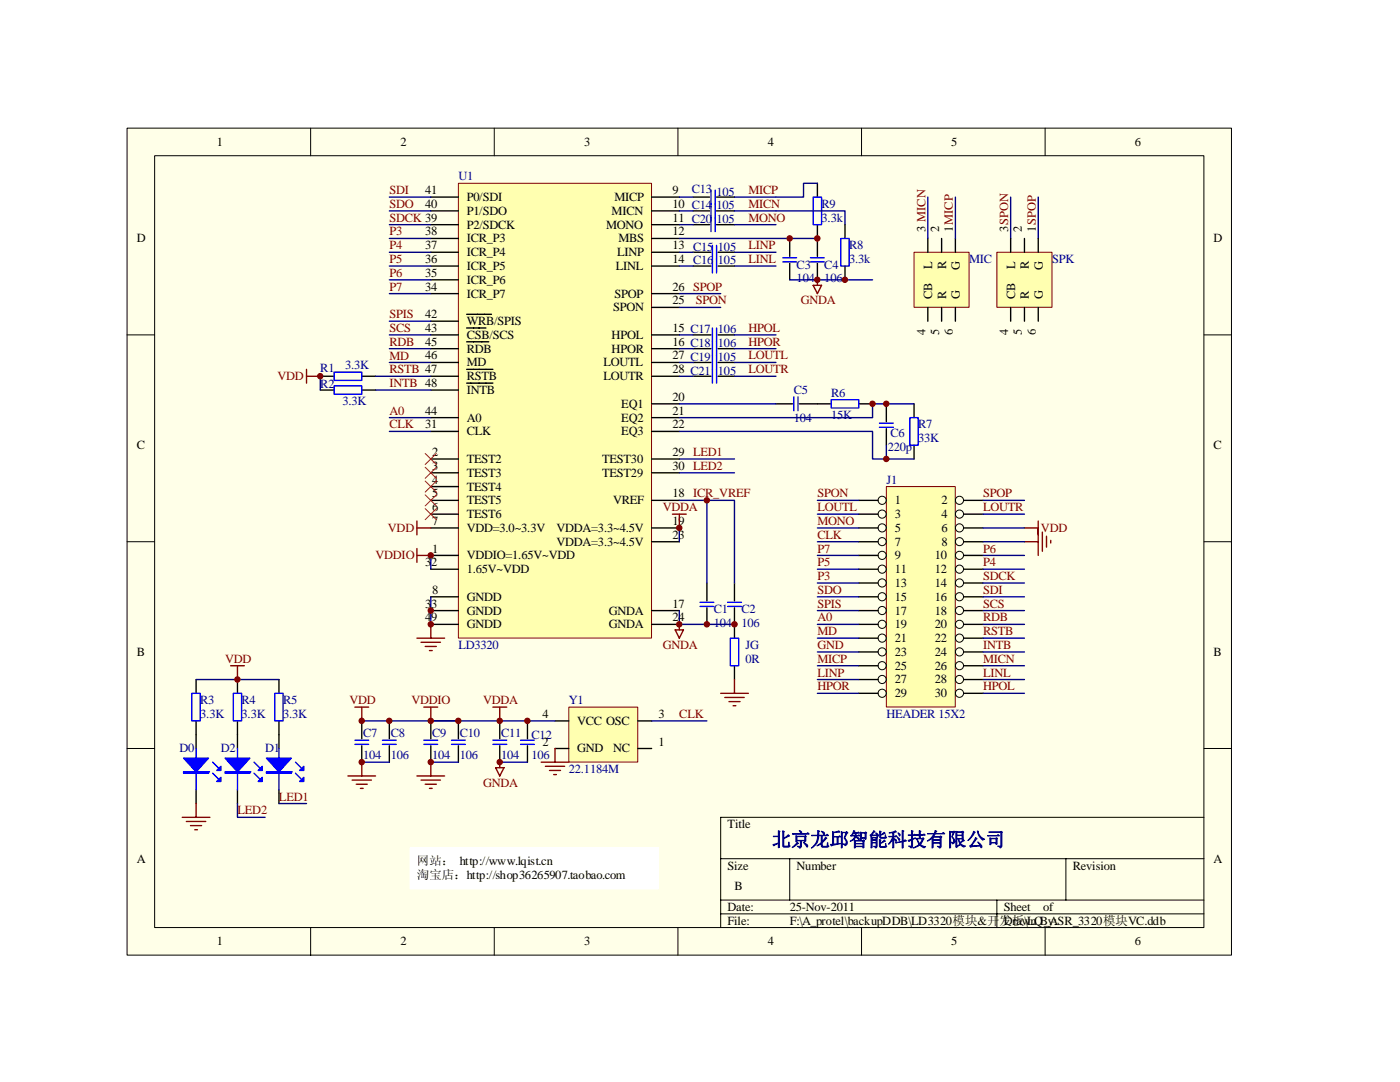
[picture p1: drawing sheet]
<svg xmlns="http://www.w3.org/2000/svg" width="279mm" height="216mm" viewBox="0 0 279 216" stroke-linecap="round" stroke-linejoin="round" font-family="sans-serif">
<path d="M25.4 25.6h220.4v165h-220.4z" fill="#ffffe8"/>
<g fill="none" stroke="#000" stroke-width=".2">
<path d="M25.4 25.6h220.4v165h-220.4zM30.9 31.1h209.4v154h-209.4zM62 25.6v5.5M98.6 25.6v5.5M135.3 25.6v5.5M171.9 25.6v5.5M208.6 25.6v5.5M25.4 66.8h5.5M240.3 66.8h5.5M25.4 108.1h5.5M240.3 108.1h5.5M25.4 149.4h5.5"/>
<path d="M240.3 149.4h5.5M143.8 171.3h96.5M143.8 179.6h96.5M157.6 171.3v8.3M198.9 179.6v5.5M212.7 171.3v8.3M240.3 163.1h-96.5v22M62 185.1v5.5M98.6 185.1v5.5M135.3 185.1v5.5M143.8 182.4h96.5M171.9 185.1v5.5"/>
<path d="M208.6 185.1v5.5"/>
</g>
<path d="M81.9 169.2h49.5v8.2h-49.5z" fill="#fff"/>
<path d="M81.8 169.1h49.6v8.3h-49.6z" fill="none" stroke="#fff" stroke-width=".2"/>
<path d="M91.5 36.6h38.5v90.7h-38.5z" fill="#ffffb0"/>
<path d="M91.5 36.6h38.5v90.7h-38.5z" fill="none" stroke="#800000" stroke-width=".2"/>
<g fill="none" stroke="#000" stroke-width=".28">
<path d="M86 39.3h5.5M130 39.3h5.6M138.3 39.3h3.3M143 39.3h3.6M163.1 36.6v2.7M86 42.1h5.5M86 44.8h5.5M86 47.6h5.5M86 50.3h5.5M86 53.1h5.5M86 58.6h5.5M86 55.8h5.5"/>
<path d="M130 42.1h5.6M130 44.8h5.6M130 47.6h5.6M130 50.3h5.6M130 53.1h5.6M130 58.6h5.6M138.3 42.1h3.3M138.3 44.8h3.3M138.3 50.3h3.6M138.3 53.1h3.6M143 42.1h3.6M143 44.8h3.6"/>
<path d="M143.3 50.3h3.3M143.3 53.1h3.3M157.6 47.6v3.6M157.6 52.5v3.3M163.1 44.8v6.4M163.1 52.5v3.3M168.6 44.8v2.8M168.6 53.1v2.7M63.9 75.1h2.8M63.9 77.8h2.8M72.2 75.1h2.8M72.2 77.8h2.8"/>
<path d="M86 66.8h5.5M86 69.6h5.5M86 72.3h5.5M86 75.1h5.5M86 64.1h5.5M86 77.8h5.5M93.1 62.7h5M93.1 65.4h3.9M93.1 68.2h4.4M93.1 73.7h5.3M93.1 76.5h5.3M130 61.3h5.6"/>
<path d="M130 66.8h5.6M130 69.6h5.6M130 72.3h5.6M130 75.1h5.6M138.3 66.8h3.6M138.3 69.6h3.6M138.3 72.3h3.6M138.3 75.1h3.6M143.3 66.8h3.3M143.3 69.6h3.3M143.3 72.3h3.3M143.3 75.1h3.3"/>
<path d="M86 91.6h5.5M86 94.3h5.5M86 97.1h5.5M86 99.8h5.5M86 83.3h5.5M86 86.1h5.5M130 91.6h5.6M130 94.3h5.6M130 99.8h5.6M130 80.6h5.6M130 83.3h5.6M130 86.1h5.6"/>
<path d="M154.9 80.6h3.3M159.5 80.6h6.4M171.4 80.6h2.7M176.9 80.6v3.6M176.9 85.5v3.3M182.4 80.6v2.7M182.4 88.8v2.8M86 110.8h5.5M86 102.6h5.5M86 105.3h5.5M86 119.1h5.5M86 113.6h5.5"/>
<path d="M130 105.3h5.6M130 108.1h5.6M141.1 116.3v3.6M146.6 116.3v3.6M39.1 135.6v2.7M47.4 135.6v2.7M55.7 135.6v2.7M86 121.8h5.5M86 124.6h5.5M130 121.8h5.6M130 124.6h5.6M141.1 121.3v3.3"/>
<path d="M146.6 121.3v3.3M39.1 143.8v5.6M39.1 157.6v2.7M47.4 143.8v5.6M47.4 157.6v2.7M55.7 143.8v5.6M55.7 157.6v2.7M72.2 143.8v3.6M72.2 148.8v3.3M77.7 143.8v3.6M77.7 148.8v3.3M86 143.8v3.6"/>
<path d="M86 148.8v3.3M91.5 143.8v3.6M91.5 148.8v3.3M99.7 143.8v3.6M99.7 148.8v3.3M105.3 143.8v3.6M105.3 148.8v3.3"/>
</g>
<g fill="none" stroke="#00f" stroke-width=".28">
<path d="M141.9 38v8.2M142.7 38v8.2M162.3 39.3h1.7v5.5h-1.7zM142.2 49v5.5M143 49v5.5M156.2 52.3h2.8M156.2 51.4h2.8M161.7 52.3h2.8M161.7 51.4h2.8M167.8 47.6h1.7v5.5h-1.7zM66.7 74.3h5.5v1.6h-5.5zM66.7 77h5.5v1.7h-5.5z"/>
<path d="M142.2 65.4v11.1M143 65.4v11.1M158.4 79.2v2.8M159.3 79.2v2.8M165.9 79.8h5.5v1.6h-5.5zM175.5 85.3h2.8M175.5 84.4h2.8M181.6 83.3h1.6v5.5h-1.6zM38.3 138.3h1.7v5.5h-1.7zM46.6 138.3h1.6v5.5h-1.6zM54.8 138.3h1.7v5.5h-1.7zM139.7 121h2.8"/>
<path d="M139.7 120.2h2.8M145.2 121h2.8M145.2 120.2h2.8M39.1 149.4v8.2M42.4 154.3l1.1 1.1M42.4 152.1l1.1 1.1M47.4 149.4v8.2M50.7 154.3l1.1 1.1M50.7 152.1l1.1 1.1M55.7 149.4v8.2M59 154.3l1.1 1.1M59 152.1l1.1 1.1"/>
<path d="M70.8 148.5h2.8M70.8 147.7h2.8M76.3 148.5h2.8M76.3 147.7h2.8M84.6 148.5h2.8M84.6 147.7h2.8M90.1 148.5h2.8M90.1 147.7h2.8M98.4 148.5h2.7M98.4 147.7h2.7M103.9 148.5h2.7M103.9 147.7h2.7"/>
</g>
<g fill="#00f" stroke="#00f" stroke-width=".28">
<path d="M36.6 151.3h5l-2.5 2.7z"/>
<path d="M43.3 155.9l.8-.8v.8z"/>
<path d="M43.3 153.7l.8-.8v.8z"/>
<path d="M44.9 151.3h5l-2.5 2.7z"/>
<path d="M51.5 155.9l.8-.8v.8z"/>
<path d="M51.5 153.7l.8-.8v.8z"/>
<path d="M53.2 151.3h4.9l-2.4 2.7z"/>
<path d="M59.8 155.9l.8-.8v.8z"/>
<path d="M59.8 153.7l.8-.8v.8z"/>
<path d="M36.6 154h5v.3h-5z" fill-rule="evenodd"/>
<path d="M44.9 154h5v.3h-5z" fill-rule="evenodd"/>
<path d="M53.2 154h4.9v.3h-4.9z" fill-rule="evenodd"/>
</g>
<g fill="none" stroke="#000080" stroke-width=".28">
<path d="M77.7 39.3h8.3M135.6 39.3h2.7M146.6 39.3h8.3M201.7 39.3v8.3M207.2 39.3v8.3M77.7 47.6h8.3M77.7 55.8h8.3M77.7 42.1h8.3M77.7 44.8h8.3M77.7 50.3h8.3M77.7 53.1h8.3M77.7 58.6h8.3"/>
<path d="M135.6 47.6h27.5M135.6 42.1h2.7M135.6 44.8h2.7M135.6 50.3h2.7M135.6 53.1h2.7M135.6 58.6h8.2M146.6 42.1h22v2.7M146.6 44.8h8.3M146.6 50.3h8.3M146.6 53.1h8.3M157.6 55.8h16.5M63.9 75.1v2.7"/>
<path d="M75 75.1h11M75 77.8h11M77.7 66.8h8.3M77.7 69.6h8.3M77.7 72.3h8.3M77.7 64.1h8.3M135.6 75.1h2.7M135.6 61.3h8.2M135.6 66.8h2.7M135.6 69.6h2.7M135.6 72.3h2.7M146.6 75.1h8.3"/>
<path d="M146.6 66.8h8.3M146.6 69.6h8.3M146.6 72.3h8.3M77.7 83.3h8.3M77.7 86.1h8.3M135.6 99.8h5.5v16.5M135.6 86.1h38.5v5.5h8.3M135.6 91.6h11M135.6 94.3h11M135.6 80.6h19.3M141.1 99.8h5.5v16.5M176.9 88.8v2.8"/>
<path d="M182.4 80.6h-8.3v2.7h-38.5M86 110.8v2.8M86 119.1v5.5M135.6 105.3v2.8M39.1 135.6h16.6M135.6 121.8v2.8h11M72.2 143.8h33.1M72.2 152.1h5.5M86 152.1h5.5M99.7 152.1h5.6M47.4 160.3v2.8h5.5M55.7 160.3h5.5"/>
</g>
<path d="M84.9 90.5l2.2 2.2M84.9 93.2l2.2 2.2M84.9 96l2.2 2.2M84.9 98.7l2.2 2.2M87.1 90.5l-2.2 2.2M87.1 93.2l-2.2 2.2M87.1 96l-2.2 2.2M87.1 98.7l-2.2 2.2M84.9 101.5l2.2 2.2M87.1 101.5l-2.2 2.2" fill="none" stroke="#f00" stroke-width=".2"/>
<g fill="none" stroke="#800000" stroke-width=".28">
<path d="M162.3 56.9h1.7l-.9 1.7zM163.1 55.8v1.1M61.2 73.7v2.8M61.2 75.1h2.7M83.2 104v2.7M83.2 109.5v2.7M83.2 105.3h2.8M83.2 110.8h2.8M134.2 102.6h2.7M135.6 102.6v2.7M204.4 105.3h2.8M204.4 108.1h2.8"/>
<path d="M207.2 104v6.8M208 106.2v3.8M208.9 107v2.2M209.7 107.8v.6M46 132.8h2.8M47.4 132.8v2.8M83.2 127.3h5.5M84 128.2h3.9M84.9 129h2.2M85.7 129.8h.6M86 124.6v2.7M134.7 125.7h1.7l-.8 1.6z"/>
<path d="M135.6 124.6v1.1M69.4 154.8h5.6M70.3 155.7h3.8M70.8 141.1h2.8M71.1 156.5h2.2M71.9 157.3h.6M72.2 141.1v2.7M72.2 152.1v2.7M83.2 154.8h5.5M84 155.7h3.9M84.6 141.1h2.8M84.9 156.5h2.2"/>
<path d="M85.7 157.3h.6M86 141.1v2.7M86 152.1v2.7M98.4 141.1h2.7M98.9 153.2h1.7l-.9 1.6zM99.7 141.1v2.7M99.7 152.1v1.1M36.4 163.1h5.5M37.2 163.9h3.9M38 164.7h2.2M38.9 165.6h.5M39.1 160.3v2.8"/>
</g>
<g fill="#800000" stroke="#800000" stroke-width=".2">
<circle cx="141.1" cy="124.6" r=".54"/>
<circle cx="141.1" cy="99.8" r=".54"/>
<circle cx="157.6" cy="47.6" r=".54"/>
<circle cx="174.1" cy="80.6" r=".54"/>
<circle cx="176.9" cy="80.6" r=".54"/>
<circle cx="176.9" cy="91.6" r=".54"/>
<circle cx="72.2" cy="152.1" r=".54"/>
<circle cx="86" cy="152.1" r=".54"/>
<circle cx="99.7" cy="152.1" r=".54"/>
<circle cx="72.2" cy="143.8" r=".54"/>
<circle cx="77.7" cy="143.8" r=".54"/>
<circle cx="99.7" cy="143.8" r=".54"/>
<circle cx="86" cy="143.8" r=".54"/>
<circle cx="91.5" cy="143.8" r=".54"/>
<circle cx="47.4" cy="135.6" r=".54"/>
<circle cx="163.1" cy="55.8" r=".55"/>
</g>
<path d="M182.4 50.4h11v10.9h-11z" fill="#ffffb0"/>
<path d="M182.4 50.3h11v11h-11z" fill="none" stroke="#800000" stroke-width=".2"/>
<path d="M185.2 47.6v2.7M187.9 47.6v2.7M190.7 47.6v2.7M185.2 61.3v2.8M187.9 61.3v2.8M190.7 61.3v2.8" fill="none" stroke="#000" stroke-width=".28"/>
<path d="M185.2 39.3v8.3M190.7 39.3v8.3" fill="none" stroke="#000080" stroke-width=".28"/>
<path d="M199 50.4h11v10.9h-11z" fill="#ffffb0"/>
<path d="M198.9 50.3h11.1v11h-11.1z" fill="none" stroke="#800000" stroke-width=".2"/>
<path d="M201.7 47.6v2.7M204.4 47.6v2.7M207.2 47.6v2.7M201.7 61.3v2.8M204.4 61.3v2.8M207.2 61.3v2.8" fill="none" stroke="#000" stroke-width=".28"/>
<path d="M113.5 141.1h13.8v11h-13.8z" fill="#ffffb0"/>
<path d="M113.5 141.1h13.8v11h-13.8z" fill="none" stroke="#800000" stroke-width=".2"/>
<path d="M110.8 143.8h2.7M110.8 149.4h2.7M127.3 143.8h2.7M127.3 149.4h2.7" fill="none" stroke="#000" stroke-width=".28"/>
<path d="M163.1 36.6h-2.7v2.7h-5.5M105.3 143.8h5.5M130 143.8h11.1" fill="none" stroke="#000080" stroke-width=".28"/>
<g fill="#800000" stroke="#800000" stroke-width=".2">
<circle cx="105.2" cy="143.8" r=".54"/>
<circle cx="86" cy="110.8" r=".54"/>
<circle cx="135.6" cy="105.3" r=".54"/>
<circle cx="135.6" cy="124.6" r=".54"/>
<circle cx="86" cy="121.8" r=".54"/>
<circle cx="86" cy="124.6" r=".54"/>
</g>
<path d="M108 152.1h5.5M108.8 152.9h3.9M109.7 153.7h2.2M110.5 154.6h.5M110.8 149.4v2.7" fill="none" stroke="#800000" stroke-width=".28"/>
<path d="M176.9 97.1h13.7v44h-13.7z" fill="#ffffb0"/>
<path d="M176.9 97.1h13.7v44h-13.7z" fill="none" stroke="#800000" stroke-width=".2"/>
<g fill="none" stroke="#000" stroke-width=".2">
<circle cx="176.1" cy="99.8" r=".81"/>
<circle cx="191.5" cy="99.8" r=".81"/>
<circle cx="176.1" cy="105.3" r=".81"/>
<circle cx="176.1" cy="119.1" r=".81"/>
<circle cx="176.1" cy="113.6" r=".81"/>
<circle cx="176.1" cy="102.6" r=".81"/>
<circle cx="176.1" cy="110.8" r=".81"/>
<circle cx="176.1" cy="116.3" r=".81"/>
<circle cx="176.1" cy="108.1" r=".81"/>
<circle cx="191.5" cy="105.3" r=".81"/>
<circle cx="191.5" cy="119.1" r=".81"/>
<circle cx="191.5" cy="113.6" r=".81"/>
<circle cx="191.5" cy="110.8" r=".81"/>
<circle cx="191.5" cy="116.3" r=".81"/>
<circle cx="191.5" cy="102.6" r=".81"/>
<circle cx="191.5" cy="108.1" r=".81"/>
<circle cx="176.1" cy="121.8" r=".81"/>
<circle cx="176.1" cy="135.6" r=".81"/>
<circle cx="176.1" cy="132.8" r=".81"/>
<circle cx="176.1" cy="127.3" r=".81"/>
<circle cx="176.1" cy="138.3" r=".81"/>
<circle cx="176.1" cy="130.1" r=".81"/>
<circle cx="176.1" cy="124.6" r=".81"/>
<circle cx="191.5" cy="121.8" r=".81"/>
<circle cx="191.5" cy="135.6" r=".81"/>
<circle cx="191.5" cy="132.8" r=".81"/>
<circle cx="191.5" cy="127.3" r=".81"/>
<circle cx="191.5" cy="124.6" r=".81"/>
<circle cx="191.5" cy="138.3" r=".81"/>
<circle cx="191.5" cy="130.1" r=".81"/>
</g>
<g fill="none" stroke="#000" stroke-width=".28">
<path d="M171.4 99.8h3.8M192.3 99.8h3.9M171.4 102.6h3.8M171.4 105.3h3.8M171.4 108.1h3.8M171.4 110.8h3.8M171.4 113.6h3.8M171.4 116.3h3.8M171.4 119.1h3.8M192.3 102.6h3.9M192.3 105.3h3.9M192.3 108.1h3.9"/>
<path d="M192.3 110.8h3.9M192.3 113.6h3.9M192.3 116.3h3.9M192.3 119.1h3.9M146.6 124.6v2.7M146.6 132.8v2.8M171.4 121.8h3.8M171.4 124.6h3.8M171.4 127.3h3.8M171.4 130.1h3.8M171.4 132.8h3.8M171.4 135.6h3.8"/>
<path d="M171.4 138.3h3.8M192.3 121.8h3.9M192.3 124.6h3.9M192.3 127.3h3.9M192.3 130.1h3.9M192.3 132.8h3.9M192.3 135.6h3.9M192.3 138.3h3.9"/>
</g>
<g fill="none" stroke="#000080" stroke-width=".28">
<path d="M163.1 99.8h8.3M196.2 99.8h8.2M163.1 102.6h8.3M163.1 105.3h8.3M163.1 108.1h8.3M163.1 110.8h8.3M163.1 113.6h8.3M163.1 116.3h8.3M163.1 119.1h8.3M196.2 102.6h8.2M196.2 105.3h8.2M196.2 108.1h8.2"/>
<path d="M196.2 110.8h8.2M196.2 113.6h8.2M196.2 116.3h8.2M196.2 119.1h8.2M163.1 121.8h8.3M163.1 127.3h8.3M163.1 130.1h8.3M163.1 132.8h8.3M163.1 135.6h8.3M163.1 138.3h8.3M163.1 124.6h8.3M196.2 121.8h8.2"/>
<path d="M196.2 127.3h8.2M196.2 130.1h8.2M196.2 132.8h8.2M196.2 135.6h8.2M196.2 138.3h8.2M196.2 124.6h8.2"/>
</g>
<g fill="#800000" stroke="#800000" stroke-width=".2">
<circle cx="163.1" cy="47.6" r=".55"/>
<circle cx="168.6" cy="55.8" r=".54"/>
<circle cx="146.6" cy="124.6" r=".55"/>
<circle cx="63.9" cy="75.1" r=".54"/>
</g>
<path d="M145.8 127.3h1.6v5.5h-1.6z" fill="none" stroke="#00f" stroke-width=".28"/>
<path d="M143.8 138.3h5.6M144.7 139.2h3.8M145.5 140h2.2M146.6 135.6v2.7M146.3 140.8h.6" fill="none" stroke="#800000" stroke-width=".28"/>
<text font-size="3.9" fill="#000080" x="154" y="168.8">北京龙邱智能科技有限公司</text>
<g font-size="2.5">
<text x="43.3" y="29.1">1</text>
<text x="79.9" y="29.1">2</text>
<text x="116.6" y="29.1">3</text>
<text x="153.2" y="29.1">4</text>
<text x="189.8" y="29.1">5</text>
<text x="226.5" y="29.1">6</text>
<text x="84.9" y="41.5">40</text>
<text x="84.9" y="38.7">41</text>
<text x="93.1" y="40.1">P0/SDI</text>
<text x="122.6" y="40.1">MICP</text>
<text x="134.2" y="38.7">9</text>
<text x="134.2" y="41.5">10 C14 105</text>
<text x="84.9" y="47">38</text>
<text x="93.1" y="45.6">P2/SDCK</text>
<text x="93.1" y="42.9">P1/SDO</text>
<text x="121" y="45.6">MONO</text>
<text x="122.1" y="42.9">MICN</text>
<text x="134.2" y="47">12</text>
<text x="134.2" y="44.2">11 C20 105</text>
<text x="184.7" y="46.2" transform="rotate(-90 184.7 46.2)">3 MICN</text>
<text x="187.4" y="46.2" transform="rotate(-90 187.4 46.2)">2</text>
<text x="190.2" y="46.2" transform="rotate(-90 190.2 46.2)">1MICP</text>
<text x="201.2" y="46.2" transform="rotate(-90 201.2 46.2)">3SPON</text>
<text x="204" y="46.2" transform="rotate(-90 204 46.2)">2</text>
<text x="206.7" y="46.2" transform="rotate(-90 206.7 46.2)">1SPOP</text>
<text x="27.3" y="48.4">D</text>
<text x="84.9" y="52.5">36</text>
<text x="84.9" y="49.7">37</text>
<text x="93.1" y="53.9">ICR_P5</text>
<text x="93.1" y="51.1">ICR_P4</text>
<text x="93.1" y="48.4">ICR_P3</text>
<text x="122.9" y="53.9">LINL</text>
<text x="123.2" y="51.1">LINP</text>
<text x="123.4" y="48.4">MBS</text>
<text x="134.2" y="52.5">14 C16 105</text>
<text x="134.2" y="49.7">13 C15 105</text>
<text x="186.1" y="53.6" transform="rotate(-90 186.1 53.6)">L</text>
<text x="188.8" y="53.6" transform="rotate(-90 188.8 53.6)">R</text>
<text x="191.6" y="53.9" transform="rotate(-90 191.6 53.9)">G</text>
<text x="202.6" y="53.6" transform="rotate(-90 202.6 53.6)">L</text>
<text x="205.3" y="53.6" transform="rotate(-90 205.3 53.6)">R</text>
<text x="208.1" y="53.9" transform="rotate(-90 208.1 53.9)">G</text>
<text x="242.2" y="48.4">D</text>
<text x="84.9" y="58">34</text>
<text x="84.9" y="55.2">35</text>
<text x="93.1" y="59.4">ICR_P7</text>
<text x="93.1" y="56.6">ICR_P6</text>
<text x="122.6" y="59.4">SPOP</text>
<text x="134.2" y="58">26 SPOP</text>
<text x="186.1" y="59.7" transform="rotate(-90 186.1 59.7)">CB</text>
<text x="188.8" y="59.7" transform="rotate(-90 188.8 59.7)">R</text>
<text x="191.6" y="59.7" transform="rotate(-90 191.6 59.7)">G</text>
<text x="202.6" y="59.7" transform="rotate(-90 202.6 59.7)">CB</text>
<text x="205.3" y="59.7" transform="rotate(-90 205.3 59.7)">R</text>
<text x="208.1" y="59.7" transform="rotate(-90 208.1 59.7)">G</text>
<text x="84.9" y="63.5">42</text>
<text x="93.1" y="64.9">WRB/SPIS</text>
<text x="122.3" y="62.1">SPON</text>
<text x="134.2" y="60.7">25</text>
<text x="84.9" y="66.3">43</text>
<text x="84.9" y="69">45</text>
<text x="84.9" y="71.7">46</text>
<text x="93.1" y="67.6">CSB/SCS</text>
<text x="93.1" y="70.4">RDB</text>
<text x="122.1" y="67.6">HPOL</text>
<text x="122.1" y="70.4">HPOR</text>
<text x="134.2" y="66.3">15 C17 106</text>
<text x="134.2" y="69">16 C18 106</text>
<text x="134.2" y="71.7">27 C19 105</text>
<text x="184.7" y="66.8" transform="rotate(-90 184.7 66.8)">4</text>
<text x="187.4" y="66.8" transform="rotate(-90 187.4 66.8)">5</text>
<text x="190.2" y="66.8" transform="rotate(-90 190.2 66.8)">6</text>
<text x="201.2" y="66.8" transform="rotate(-90 201.2 66.8)">4</text>
<text x="204" y="66.8" transform="rotate(-90 204 66.8)">5</text>
<text x="206.7" y="66.8" transform="rotate(-90 206.7 66.8)">6</text>
<text x="93.1" y="73.1">MD</text>
<text x="93.1" y="75.9">RSTB</text>
<text x="120.4" y="73.1">LOUTL</text>
<text x="120.4" y="75.9">LOUTR</text>
<text x="134.2" y="74.5">28 C21 105</text>
<text x="84.9" y="82.7">44</text>
<text x="93.1" y="78.6">INTB</text>
<text x="124" y="81.4">EQ1</text>
<text x="134.2" y="80">20</text>
<text x="134.2" y="82.7">21</text>
<text x="27.3" y="89.6">C</text>
<text x="84.9" y="85.5">31</text>
<text x="93.1" y="86.9">CLK</text>
<text x="93.1" y="84.1">A0</text>
<text x="124" y="84.1">EQ2</text>
<text x="124" y="86.9">EQ3</text>
<text x="134.2" y="85.5">22</text>
<text x="242.2" y="89.6">C</text>
<text x="86.3" y="91">2</text>
<text x="86.3" y="93.7">3</text>
<text x="93.1" y="92.4">TEST2</text>
<text x="93.1" y="95.1">TEST3</text>
<text x="120.1" y="92.4">TEST30</text>
<text x="120.1" y="95.1">TEST29</text>
<text x="134.2" y="91">29 LED1</text>
<text x="134.2" y="93.7">30 LED2</text>
<text x="86.3" y="96.5">4</text>
<text x="86.3" y="99.3">5</text>
<text x="93.1" y="97.9">TEST4</text>
<text x="93.1" y="100.6">TEST5</text>
<text x="122.3" y="100.6">VREF</text>
<text x="134.2" y="99.3">18 ICR_VREF</text>
<text x="178.6" y="100.6">1</text>
<text x="187.9" y="100.6">2</text>
<text x="86.3" y="102">6</text>
<text x="86.3" y="104.8">7</text>
<text x="93.1" y="103.4">TEST6</text>
<text x="93.1" y="106.1">VDD=3.0~3.3V</text>
<text x="111" y="106.1">VDDA=3.3~4.5V</text>
<text x="134.2" y="104.8">19</text>
<text x="134.2" y="107.5">23</text>
<text x="178.6" y="103.4">3</text>
<text x="178.6" y="106.1">5</text>
<text x="187.9" y="103.4">4</text>
<text x="187.9" y="106.1">6</text>
<text x="84.9" y="113">32</text>
<text x="86.3" y="110.3">1</text>
<text x="93.1" y="111.6">VDDIO=1.65V~VDD</text>
<text x="111" y="108.9">VDDA=3.3~4.5V</text>
<text x="178.6" y="108.9">7</text>
<text x="178.6" y="111.6">9</text>
<text x="186.5" y="111.6">10</text>
<text x="187.9" y="108.9">8</text>
<text x="86.3" y="118.5">8</text>
<text x="93.1" y="119.9">GNDD</text>
<text x="93.1" y="114.4">1.65V~VDD</text>
<text x="178.6" y="114.4">11</text>
<text x="178.6" y="117.1">13</text>
<text x="178.6" y="119.9">15</text>
<text x="186.5" y="114.4">12</text>
<text x="186.5" y="117.1">14</text>
<text x="186.5" y="119.9">16</text>
<text x="84.9" y="121.2">33</text>
<text x="84.9" y="124">49</text>
<text x="93.1" y="122.6">GNDD</text>
<text x="93.1" y="125.4">GNDD</text>
<text x="121.5" y="122.6">GNDA</text>
<text x="121.5" y="125.4">GNDA</text>
<text x="134.2" y="121.2">17</text>
<text x="134.2" y="124">24</text>
<text x="178.6" y="122.6">17</text>
<text x="178.6" y="125.4">19</text>
<text x="186.5" y="122.6">18</text>
<text x="186.5" y="125.4">20</text>
<text x="27.3" y="130.9">B</text>
<text x="178.6" y="128.1">21</text>
<text x="178.6" y="130.9">23</text>
<text x="186.5" y="128.1">22</text>
<text x="186.5" y="130.9">24</text>
<text x="242.2" y="130.9">B</text>
<text x="178.6" y="133.6">25</text>
<text x="178.6" y="136.4">27</text>
<text x="186.5" y="133.6">26</text>
<text x="186.5" y="136.4">28</text>
<text x="108.3" y="143.3">4</text>
<text x="131.4" y="143.3">3</text>
<text x="178.6" y="139.1">29</text>
<text x="186.5" y="139.1">30</text>
<text x="108.3" y="148.8">2</text>
<text x="115.2" y="144.6">VCC OSC</text>
<text x="131.4" y="148.8">1</text>
<text x="115.2" y="150.1">GND</text>
<text x="122.3" y="150.1">NC</text>
<text x="145.2" y="165.2">Title</text>
<text x="27.3" y="172.1">A</text>
<text x="83.2" y="172.7">网站： http://www.lqist.cn</text>
<text x="145.2" y="173.5">Size</text>
<text x="159" y="173.5">Number</text>
<text x="214.1" y="173.5">Revision</text>
<text x="242.2" y="172.1">A</text>
<text x="83.2" y="175.4">淘宝店：http://shop36265907.taobao.com</text>
<text x="146.6" y="177.6">B</text>
<text x="145.2" y="181.8">Date:</text>
<text x="145.2" y="184.5">File:</text>
<text x="157.6" y="181.8">25-Nov-2011</text>
<text x="157.6" y="184.5">F:\A_protel\backupDDB\LD3320模块&amp;开发板\LQ_ASR_3320模块VC.ddb</text>
<text x="200.3" y="184.5">Drawn By:</text>
<text x="200.3" y="181.8">Sheet</text>
<text x="208.2" y="181.8">of</text>
<text x="43.3" y="188.6">1</text>
<text x="79.9" y="188.6">2</text>
<text x="116.6" y="188.6">3</text>
<text x="153.2" y="188.6">4</text>
<text x="189.8" y="188.6">5</text>
<text x="226.5" y="188.6">6</text>
</g>
<g font-size="2.5" fill="#000080">
<text x="91.5" y="36">U1</text>
<text x="138" y="38.5">C13</text>
<text x="143" y="39">105</text>
<text x="164" y="41.5">R9</text>
<text x="164" y="44.2">3.3k</text>
<text x="159" y="53.6">C3</text>
<text x="164.5" y="53.6">C4</text>
<text x="169.5" y="49.7">R8</text>
<text x="169.5" y="52.5">3.3k</text>
<text x="193.4" y="52.5">MIC</text>
<text x="210" y="52.5">SPK</text>
<text x="159" y="56.3">104</text>
<text x="164.5" y="56.3">106</text>
<text x="63.9" y="74.2">R1</text>
<text x="63.9" y="77.5">R2</text>
<text x="68.9" y="73.7">3.3K</text>
<text x="68.3" y="80.8">3.3K</text>
<text x="158.4" y="78.6">C5</text>
<text x="165.9" y="79.2">R6</text>
<text x="165.9" y="83.6">15K</text>
<text x="158.4" y="84.1">104</text>
<text x="177.2" y="89.9">220p</text>
<text x="177.7" y="87.1">C6</text>
<text x="183.2" y="85.5">R7</text>
<text x="183.2" y="88.2">33K</text>
<text x="176.9" y="96.5">J1</text>
<text x="142.5" y="122.3">C1</text>
<text x="142.5" y="125.1">104</text>
<text x="148" y="122.3">C2</text>
<text x="148" y="125.1">106</text>
<text x="91.5" y="129.5">LD3320</text>
<text x="148.8" y="129.5">JG</text>
<text x="148.8" y="132.2">0R</text>
<text x="40" y="140.5">R3</text>
<text x="40" y="143.3">3.3K</text>
<text x="48.2" y="140.5">R4</text>
<text x="48.2" y="143.3">3.3K</text>
<text x="56.5" y="140.5">R5</text>
<text x="56.5" y="143.3">3.3K</text>
<text x="113.5" y="140.5">Y1</text>
<text x="176.9" y="143.3">HEADER 15X2</text>
<text x="72.5" y="147.1">C7</text>
<text x="78" y="147.1">C8</text>
<text x="86.3" y="147.1">C9</text>
<text x="91.8" y="147.1">C10</text>
<text x="100" y="147.1">C11</text>
<text x="106.1" y="147.4">C12</text>
<text x="35.8" y="150.1">D0</text>
<text x="44.1" y="150.1">D2</text>
<text x="52.9" y="150.1">D1</text>
<text x="72.5" y="151.5">104</text>
<text x="78" y="151.5">106</text>
<text x="86.3" y="151.5">104</text>
<text x="91.8" y="151.5">106</text>
<text x="100" y="151.5">104</text>
<text x="106.1" y="151.5">106</text>
<text x="113.5" y="154.2">22.1184M</text>
</g>
<g font-size="2.5" fill="#800000">
<text x="77.7" y="38.7">SDI</text>
<text x="77.7" y="41.5">SDO</text>
<text x="149.4" y="38.7">MICP</text>
<text x="149.4" y="41.5">MICN</text>
<text x="77.7" y="44.2">SDCK 39</text>
<text x="77.7" y="47">P3</text>
<text x="149.4" y="44.2">MONO</text>
<text x="77.7" y="49.7">P4</text>
<text x="77.7" y="52.5">P5</text>
<text x="149.4" y="49.7">LINP</text>
<text x="149.4" y="52.5">LINL</text>
<text x="77.7" y="55.2">P6</text>
<text x="77.7" y="58">P7</text>
<text x="77.7" y="63.5">SPIS</text>
<text x="138.9" y="60.7">SPON</text>
<text x="159.8" y="60.7">GNDA</text>
<text x="77.7" y="66.3">SCS</text>
<text x="77.7" y="69">RDB</text>
<text x="77.7" y="71.7">MD</text>
<text x="149.4" y="66.3">HPOL</text>
<text x="149.4" y="69">HPOR</text>
<text x="149.4" y="71.7">LOUTL</text>
<text x="55.4" y="75.9">VDD</text>
<text x="77.7" y="74.5">RSTB 47</text>
<text x="77.7" y="77.2">INTB 48</text>
<text x="149.4" y="74.5">LOUTR</text>
<text x="77.7" y="82.7">A0</text>
<text x="77.7" y="85.5">CLK</text>
<text x="163.1" y="99.3">SPON</text>
<text x="196.2" y="99.3">SPOP</text>
<text x="77.4" y="106.1">VDD</text>
<text x="132.3" y="102">VDDA</text>
<text x="163.1" y="107.5">CLK</text>
<text x="163.1" y="104.8">MONO</text>
<text x="163.1" y="102">LOUTL</text>
<text x="196.2" y="102">LOUTR</text>
<text x="207.8" y="106.1">VDD</text>
<text x="75" y="111.6">VDDIO</text>
<text x="163.1" y="113">P5</text>
<text x="163.1" y="110.3">P7</text>
<text x="196.2" y="113">P4</text>
<text x="196.2" y="110.3">P6</text>
<text x="163.1" y="118.5">SDO</text>
<text x="163.1" y="115.7">P3</text>
<text x="196.2" y="118.5">SDI</text>
<text x="196.2" y="115.7">SDCK</text>
<text x="163.1" y="121.2">SPIS</text>
<text x="163.1" y="124">A0</text>
<text x="196.2" y="121.2">SCS</text>
<text x="196.2" y="124">RDB</text>
<text x="132.3" y="129.5">GNDA</text>
<text x="163.1" y="126.7">MD</text>
<text x="163.1" y="129.5">GND</text>
<text x="196.2" y="126.7">RSTB</text>
<text x="196.2" y="129.5">INTB</text>
<text x="44.9" y="132.2">VDD</text>
<text x="163.1" y="132.2">MICP</text>
<text x="163.1" y="135">LINP</text>
<text x="163.1" y="137.8">HPOR</text>
<text x="196.2" y="132.2">MICN</text>
<text x="196.2" y="135">LINL</text>
<text x="196.2" y="137.8">HPOL</text>
<text x="69.7" y="140.5">VDD</text>
<text x="82.1" y="140.5">VDDIO</text>
<text x="96.4" y="140.5">VDDA</text>
<text x="135.6" y="143.3">CLK</text>
<text x="55.7" y="159.7">LED1</text>
<text x="96.4" y="157">GNDA</text>
<text x="47.4" y="162.5">LED2</text>
</g>
</svg>
